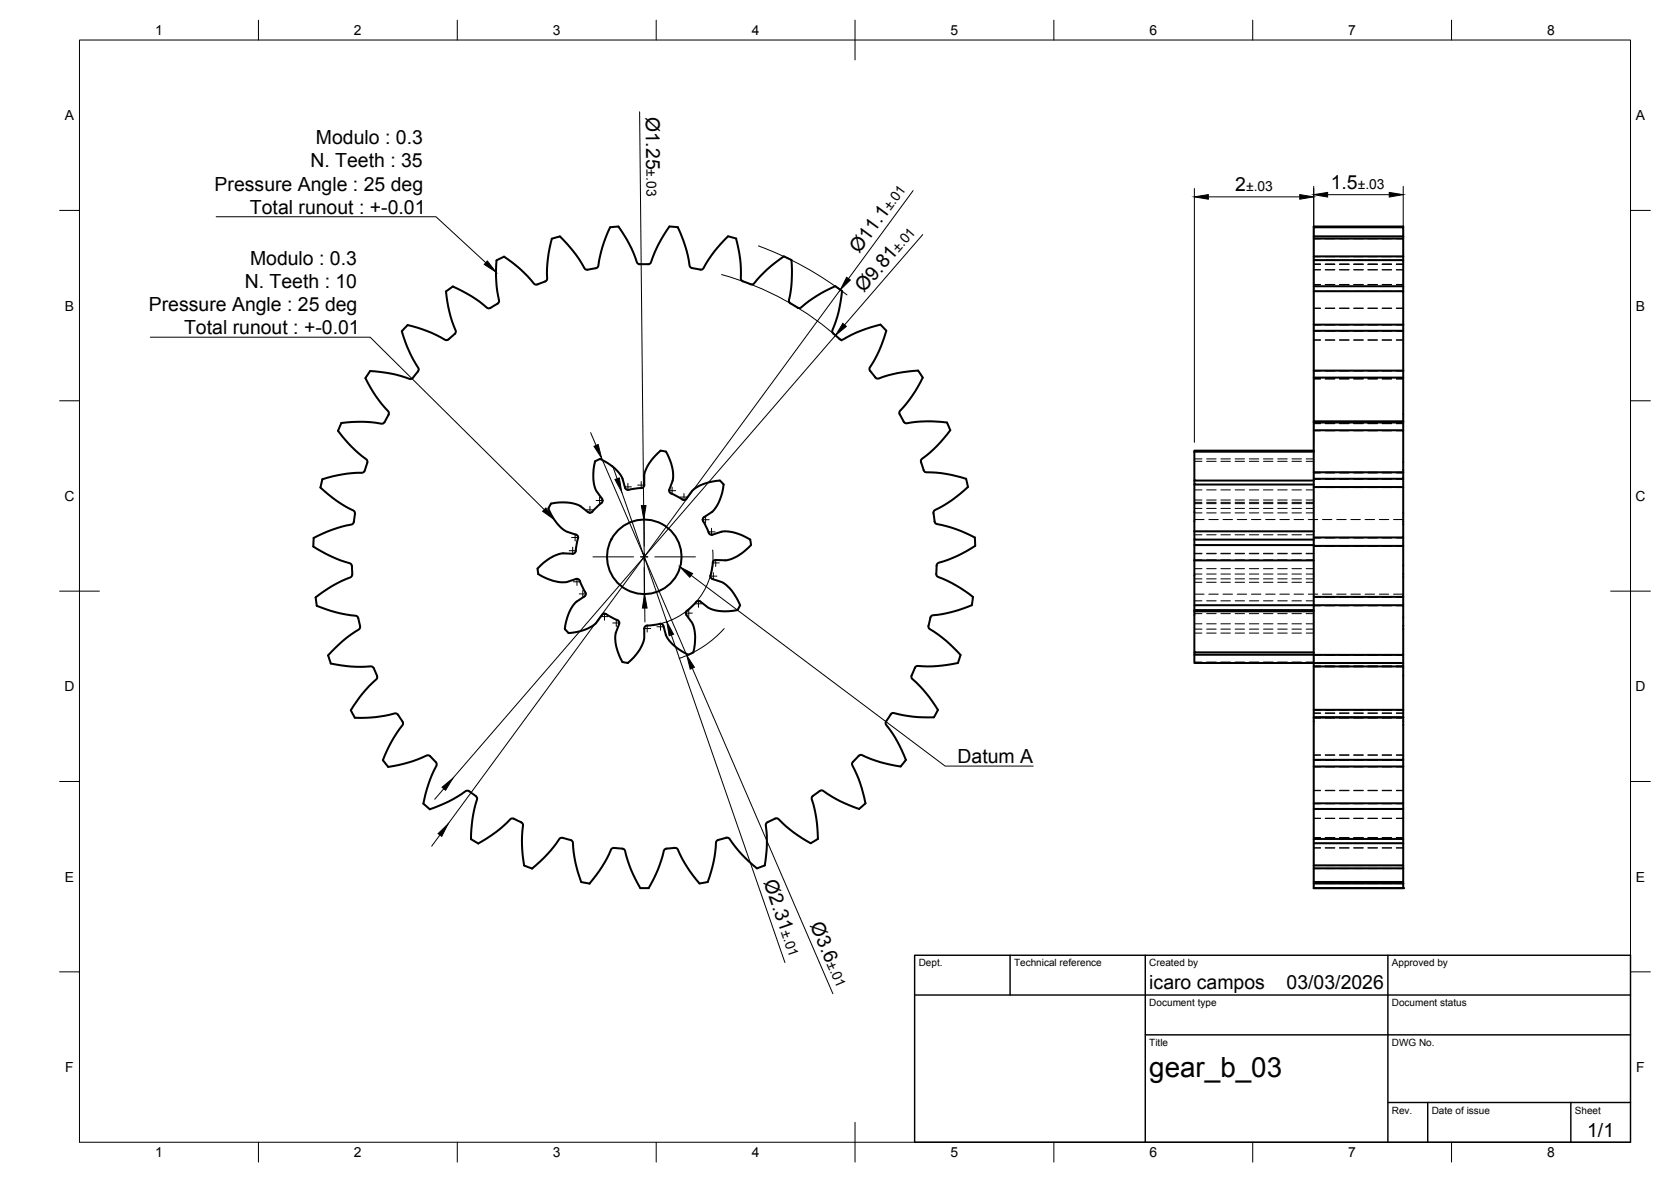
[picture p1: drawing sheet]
<svg xmlns="http://www.w3.org/2000/svg" width="420mm" height="297mm" viewBox="0 0 420 297" stroke-linecap="round" stroke-linejoin="round" font-family="sans-serif">
<!-- layer: Visible -->
<g fill="none" stroke="#000" stroke-width=".51">
<path d="M168.3 56.9a41 41 0 0 0-4.9 9.4l-2.5 .1-.7-.3a32.1 32.1 0 0 0-4.7-9.2l-2.1 .2a39.9 39.9 0 0 0-3.1 10.1l-.5 .2-2 .4M168.3 56.9l2.2 .2M170.4 57.1a34.3 34.3 0 0 1 3.1 9.9l.5 .4M185.1 60a33.1 33.1 0 0 1 1.2 10.2l.3 .4 2.2 .8M185.1 59.9l-2-.5a39.8 39.8 0 0 0-6.5 8.3l-2.6-.3M330.3 57.1h22.5v2.3M330.3 60h22.5v4.4M330.3 59.4h22.5M352.8 57.1v-.2h-22.5v166.3M352.8 59.4v.6M123.3 77.4l-.5 .1a39.2 39.2 0 0 0-8.9-5.5l-1.7 1.2a32.7 32.7 0 0 0 2.4 10.1l-.3 .6M125.1 76.3l-1.8 1.1"/>
<path d="M126.7 64.5a40.2 40.2 0 0 1 7.9 7l2.5-.8 .4-.5a33.2 33.2 0 0 1 1.3-10.2l2-.6a39.2 39.2 0 0 1 6.5 8.3l.4 .1M126.8 64.5l-1.9 .9a33.3 33.3 0 0 0 .6 10.3l-.4 .6M197.1 64.4a41.7 41.7 0 0 0-7.9 7.1l-.4-.1M197.1 64.4l1.9 1a34.8 34.8 0 0 1-.6 10.2l.1 .5 2.1 1.2M200.6 77.3l.7 .1a34.3 34.3 0 0 1 8.7-5.5l1.7 1.3a32.9 32.9 0 0 1-2.4 10l.2 .6M330.3 65.4h22.5v6.5M330.3 73.2h22.5v8.4M330.3 64.4h22.5M330.3 71.9h22.5M352.8 64.4v1M352.8 71.9v1.3M91.9 95a39.7 39.7 0 0 0 5.9 8.7l-.1 .5"/>
<path d="M93.1 93.2l-1.2 1.8M102.5 81.7a34 34 0 0 1 9.6 3.8l.7-.2 1.6-1.4M102.5 81.7l-1.5 1.5a39.4 39.4 0 0 0 4.3 9.7l-1.5 2.1-.7 .3a31.9 31.9 0 0 0-10.1-2.1M209.5 83.8l1.6 1.4M211.1 85.2l.7 .2a32.2 32.2 0 0 1 9.6-3.8l1.4 1.5a38.3 38.3 0 0 1-4.2 9.7l.2 .4M230.8 93.1a33.1 33.1 0 0 0-10.1 2.1l-.6-.3-1.3-1.7M230.9 93.1l1.1 1.8a39.8 39.8 0 0 1-5.9 8.7l1.1 2.4 .6 .4a33.6 33.6 0 0 1 10.3-.2M330.3 83.1h22.5v10M330.3 94.9h22.5v11M330.3 81.6h22.5M330.3 93.1h22.5M352.8 81.6v1.5"/>
<path d="M352.8 93.1v1.8M85.8 106.3l-.8 1.9a32.8 32.8 0 0 0 7.2 7.4 4.6 4.6 0 0 1-.5 2.7M91.7 118.3l-.5 .5a32.6 32.6 0 0 0-10.2 1.6l-.4 2.1a37.7 37.7 0 0 0 8.6 6.1l-.2 2.6M96.7 106.1l-.6 .4a33 33 0 0 0-10.3-.2M97.7 104.2l-1 1.9M149.6 115.9a10.6 10.6 0 0 0 .4 7.5l1.4 1.9a.74 .74 0 0 1-.1 1.1l-2 1.8a.96 .96 0 0 1-1.4 .5M166.1 113.2a10.5 10.5 0 0 0-4.1 6.3v2.4a.74 .74 0 0 1-.7 .7l-2.7 .4a.95 .95 0 0 1-1.4-.4l-.8-2.7a11.5 11.5 0 0 0-5.5-4.6l-1.3 .6M166.1 113.2l1.4 .3M167.5 113.5a10.6 10.6 0 0 1 1.6 7.3l-.8 2.2a.75 .75 0 0 0 .4 1l2.9 1.5M238.1 106.2l.8 1.9a38.4 38.4 0 0 1-7.3 7.6l.6 2.5 .3 .4a38.5 38.5 0 0 1 10.4 1.7l.5 2.1a33.7 33.7 0 0 1-8.5 5.9l-.2 .6 .3 2.2M300.3 113.5v7.3h30M330.3 113.2h-30v.3h30"/>
<path d="M330.3 108.1h22.5v10.6M330.3 105.9h22.5M330.3 118.7h22.5M352.8 105.9v.3h-22.5M352.8 118.7v1.6h-22.5M352.8 106.2v1.9M78.9 135.2l-.1 2.1a39 39 0 0 0 9.5 4.5l.2 .4M88.9 131.2l-.3 .5a33.9 33.9 0 0 0-9.8 3.5M137.9 127.8a10.7 10.7 0 0 0 4.7 5.8l2.2 .8M137.9 127.8l.7-1.3a10.6 10.6 0 0 1 7.4 .7l1.9 1.5M144.9 134.3a.74 .74 0 0 1 .4 1l-.5 2.6a.97 .97 0 0 1-.8 1.3l-2.8-.1a10.9 10.9 0 0 0-6 3.8l.1 1.4a10.8 10.8 0 0 0 7.3 1.9l2.2-.7a.76 .76 0 0 1 1 .5l1.1 2.4a.96 .96 0 0 1 .1 1.5l-2.3 1.6a11.4 11.4 0 0 0-2.7 6.6l1 1M172.6 125.3a.75 .75 0 0 1-1 .2"/>
<path d="M176.8 131l1.2 2.4a.94 .94 0 0 0 1.1 1M179.1 134.4l2.7-.9a11.3 11.3 0 0 1 6.8 2.1l.2 1.4a10.5 10.5 0 0 1-6.4 3.8l-2.4-.1M181 120.8a10.6 10.6 0 0 0-7 2.6l-1.4 2M181 120.8l1 1M181.9 121.8a10.6 10.6 0 0 1-2.9 6.9l-2 1.3a.75 .75 0 0 0-.2 1M235 131l.4 .6a33.1 33.1 0 0 1 9.7 3.5l.1 2.1a33.6 33.6 0 0 1-9.4 4.3l-.3 .6M300.3 121.8v11.7M300.3 120.8v1h30M300.3 133.5v2.1h30M300.3 135.6v1.4h30M300.3 137v3.8M300.3 133.5h30"/>
<path d="M330.3 122.4h22.5v12.7h-22.5M330.3 137.2h22.5v12.8h-22.5M352.8 120.3v2.1M352.8 135.1v2.1M79.4 150.1l.3 2.1a38.8 38.8 0 0 0 10.1 2.7l.8 2.5M88.5 142.2l.1 2.1M88.6 144.4l-.3 .6a33.1 33.1 0 0 0-8.9 5.1M90.5 157.4l-.1 .7a33.3 33.3 0 0 0-7.9 6.6M151.4 154.5l-1.7 2.2a11.1 11.1 0 0 1-6.7 2.4M151.4 154.5a.74 .74 0 0 1 1-.2l2.9 1.6M155.3 155.9a.75 .75 0 0 1 .4 .9l-1 2.7a11 11 0 0 0 1.8 6.9l1.4 .2M162.7 157.2a.75 .75 0 0 0-.7 .8l-.1 2.7a11.3 11.3 0 0 1-4 5.9"/>
<path d="M165.9 156.8a.75 .75 0 0 1 .9 .5l.8 2.7a11.2 11.2 0 0 0 5.5 4.5M165.9 156.8l-3.2 .4M172.6 154.5l1.6 2.3a11.1 11.1 0 0 1 .1 7.1M180 140.7a.75 .75 0 0 0-.8 .7l-.4 2.7a1 1 0 0 0 .1 1.2l2.5 .9a10.4 10.4 0 0 1 4.7 5.9M186.1 152.1l-.7 1.2a10.4 10.4 0 0 1-7.5-.7l-1.8-1.4a.72 .72 0 0 0-1 .1l-1.9 1.9a1 1 0 0 0-.7 1l.1 .3M233.9 155.2l-.5 2.1 .2 .7a34.7 34.7 0 0 1 7.9 6.6l-.6 2a34 34 0 0 1-10.3 .8l-.6 .4M235.5 142.1l-.1 2.1 .3 .7a34.3 34.3 0 0 1 8.9 5.1l-.2 2.1M244.3 152.1a34 34 0 0 1-9.9 2.6l-.5 .5M300.3 153.6v10.3h30M300.3 140.8v12.8M300.3 152.1h52.5v12.5h-22.5M300.3 153.3h30"/>
<path d="M300.3 140.8h30M300.3 153.6h30M352.8 150v2.1M82.5 164.7l.7 2a33.4 33.4 0 0 0 10.2 .8 4.4 4.4 0 0 1 1.4 2.6l-.1 .5a33.4 33.4 0 0 0-6.5 7.9l1 1.9a40.7 40.7 0 0 0 10.5-1.1l1.5 2.1M174.4 163.9l-1.3 .6M229.2 169.8l.1 .7a33 33 0 0 1 6.5 7.9M230.1 167.8l-.9 2M235.8 178.4l-1 1.9a40.4 40.4 0 0 1-10.5-1.1l-1.5 2.1M300.3 163.9v.6h30M300.3 164.5v2.1h52.5v13.7M330.3 178.4h22.5M330.3 167.5h22.5"/>
<path d="M352.8 164.6v2M101.2 181.4l.1 .7a33.5 33.5 0 0 0-5 9M108.1 190l-.6-.2a33.2 33.2 0 0 1-9.9 2.9l-1.3-1.6M108.2 190a4.5 4.5 0 0 1 1.6 2.2 34.1 34.1 0 0 0-3.4 9.8M117.9 198.8l-.7-.1a32.5 32.5 0 0 1-9.1 4.7l-1.6-1.4M118 198.8a4.5 4.5 0 0 1 2 1.9 33.6 33.6 0 0 0-1.6 10.2l1.9 1.1a34.1 34.1 0 0 0 8.2-6.2 4.8 4.8 0 0 1 2.6 .9M214.4 191.5l-.2 .7a32.6 32.6 0 0 1 3.4 9.7M214.5 191.5l1.4-1.6 .7-.2a33.6 33.6 0 0 0 9.8 2.9M222.8 181.3l-.1 .7a33.2 33.2 0 0 1 5.1 9l-1.3 1.6M330.3 192.6h22.5M330.3 180.3h22.5M352.8 180.3v10.7h-22.5"/>
<path d="M352.8 192.6v9.3h-22.5M352.8 191v1.6M131.1 206.7l.4 .5a33 33 0 0 0 .3 10.3M131.8 217.5l2 .8M141.5 210.6l-.7 .1a33.3 33.3 0 0 1-7 7.6M141.5 210.5l2 .6M143.5 211.1l.5 .5a32.8 32.8 0 0 0 2.1 10.1l2.1 .3a34.3 34.3 0 0 0 5.5-8.7l.5-.2 2.3 .2 .6 .3a33.4 33.4 0 0 0 3.9 9.6M182.6 210.5l.7 .2a33.3 33.3 0 0 0 7 7.5M182.6 210.5l-2 .6-.5 .5a33.6 33.6 0 0 1-2.1 10l-2.1 .4a39.1 39.1 0 0 1-5.7-8.8l-2.6 .1-.6 .3a34 34 0 0 1-3.9 9.6M216 203.3a40.5 40.5 0 0 1-9.4-4.7l-2.2 1.4-.3 .6a34.5 34.5 0 0 1 1.6 10.2l-1.9 1.1a40.6 40.6 0 0 1-8.4-6.3l-2.4 1-.4 .6a34 34 0 0 1-.3 10.3l-2 .7M217.6 201.9l-1.6 1.4M330.3 203.3h22.5"/>
<path d="M330.3 211.9h22.5M330.3 218.2h22.5M352.8 203.3v7.5h-22.5M352.8 211.9v5.6h-22.5M352.8 218.2v3.4h-22.5M352.8 201.9v1.4M352.8 210.8v1.1M352.8 217.5v.7M163.1 223.2h-2.1M330.3 222h22.5M330.3 223.2h22.5M352.8 222v1.2h-22.5"/>
<path d="M352.8 221.6v.4"/>
<circle cx="162" cy="139.9" r="9.4"/>
</g>
<!-- layer: Hidden -->
<g fill="none" stroke="#000" stroke-width=".25">
<path d="M330.3 59.4h1.7M330.3 60h1.7M330.3 56.9h1.7M330.3 57.1h1.7M333.2 59.4h2.4M333.2 60h2.4M333.2 56.9h2.4M333.2 57.1h2.4M336.8 59.4h2.4M336.8 60h2.4M336.8 56.9h2.4M336.8 57.1h2.4"/>
<path d="M340.4 59.4h2.4M340.4 60h2.4M340.4 56.9h2.4M340.4 57.1h2.4M344 59.4h2.3M344 60h2.3M344 56.9h2.3M344 57.1h2.3M347.5 59.4h2.4M347.5 60h2.4M347.5 56.9h2.4M347.5 57.1h2.4"/>
<path d="M351.1 59.4h1.7M351.1 60h1.7M351.1 56.9h1.7M351.1 57.1h1.7M330.3 72h1.7M330.3 73.2h1.7M330.3 64.5h1.7M330.3 65.4h1.7M330.3 66.4h1.7M330.3 77.5h1.7M330.3 71.5h1.7M330.3 67.8h1.7"/>
<path d="M330.3 77.4h1.7M333.2 72h2.4M333.2 73.2h2.4M333.2 64.5h2.4M333.2 65.4h2.4M333.2 66.4h2.4M333.2 77.5h2.4M333.2 71.5h2.4M333.2 67.8h2.4M333.2 77.4h2.4M336.8 72h2.4M336.8 73.2h2.4"/>
<path d="M336.8 64.5h2.4M336.8 65.4h2.4M336.8 66.4h2.4M336.8 77.5h2.4M336.8 71.5h2.4M336.8 67.8h2.4M336.8 77.4h2.4M340.4 72h2.4M340.4 73.2h2.4M340.4 64.5h2.4M340.4 65.4h2.4M340.4 66.4h2.4"/>
<path d="M340.4 77.5h2.4M340.4 71.5h2.4M340.4 67.8h2.4M340.4 77.4h2.4M344 72h2.3M344 73.2h2.3M344 64.5h2.3M344 65.4h2.3M344 66.4h2.3M344 77.5h2.3M344 71.5h2.3M344 67.8h2.3"/>
<path d="M344 77.4h2.3M347.5 72h2.4M347.5 73.2h2.4M347.5 64.5h2.4M347.5 65.4h2.4M347.5 66.4h2.4M347.5 77.5h2.4M347.5 71.5h2.4M347.5 67.8h2.4M347.5 77.4h2.4M351.1 72h1.7M351.1 73.2h1.7"/>
<path d="M351.1 64.5h1.7M351.1 65.4h1.7M351.1 66.4h1.7M351.1 77.5h1.7M351.1 71.5h1.7M351.1 67.8h1.7M351.1 77.4h1.7M330.3 93.2h1.7M330.3 95h1.7M330.3 81.7h1.7M330.3 83.2h1.7M330.3 95.3h1.7"/>
<path d="M330.3 85.5h1.7M330.3 85.4h1.7M330.3 95.2h1.7M333.2 93.2h2.4M333.2 95h2.4M333.2 81.7h2.4M333.2 83.2h2.4M333.2 95.3h2.4M333.2 85.5h2.4M333.2 85.4h2.4M333.2 95.2h2.4M336.8 93.2h2.4"/>
<path d="M336.8 95h2.4M336.8 81.7h2.4M336.8 83.2h2.4M336.8 95.3h2.4M336.8 85.5h2.4M336.8 85.4h2.4M336.8 95.2h2.4M340.4 93.2h2.4M340.4 95h2.4M340.4 81.7h2.4M340.4 83.2h2.4M340.4 95.3h2.4"/>
<path d="M340.4 85.5h2.4M340.4 85.4h2.4M340.4 95.2h2.4M344 93.2h2.3M344 95h2.3M344 81.7h2.3M344 83.2h2.3M344 95.3h2.3M344 85.5h2.3M344 85.4h2.3M344 95.2h2.3M347.5 93.2h2.4"/>
<path d="M347.5 95h2.4M347.5 81.7h2.4M347.5 83.2h2.4M347.5 95.3h2.4M347.5 85.5h2.4M347.5 85.4h2.4M347.5 95.2h2.4M351.1 93.2h1.7M351.1 95h1.7M351.1 81.7h1.7M351.1 83.2h1.7M351.1 95.3h1.7"/>
<path d="M351.1 85.5h1.7M351.1 85.4h1.7M351.1 95.2h1.7M300.3 115.9h1.9M300.3 115.3h1.9M303.4 115.9h2.4M303.4 115.3h2.4M307 115.9h2.4M307 115.3h2.4M310.6 115.9h2.3M310.6 115.3h2.3M314.1 115.9h2.4"/>
<path d="M314.1 115.3h2.4M317.7 115.9h2.4M317.7 115.3h2.4M321.3 115.9h2.4M321.3 115.3h2.4M324.8 115.9h2.4M324.8 115.3h2.4M328.4 115.9h1.9M328.4 115.3h1.9M330.3 118.8h1.7M330.3 106.3h1.7M330.3 108.3h1.7"/>
<path d="M330.3 118.7h1.7M330.3 106.5h1.7M330.3 106h1.7M330.3 106.4h1.7M333.2 118.8h2.4M333.2 106.3h2.4M333.2 108.3h2.4M333.2 118.7h2.4M333.2 106.5h2.4M333.2 106h2.4M333.2 106.4h2.4M336.8 118.8h2.4"/>
<path d="M336.8 106.3h2.4M336.8 108.3h2.4M336.8 118.7h2.4M336.8 106.5h2.4M336.8 106h2.4M336.8 106.4h2.4M340.4 118.8h2.4M340.4 106.3h2.4M340.4 108.3h2.4M340.4 118.7h2.4M340.4 106.5h2.4M340.4 106h2.4"/>
<path d="M340.4 106.4h2.4M344 118.8h2.3M344 106.3h2.3M344 108.3h2.3M344 118.7h2.3M344 106.5h2.3M344 106h2.3M344 106.4h2.3M347.5 118.8h2.4M347.5 106.3h2.4M347.5 108.3h2.4M347.5 118.7h2.4"/>
<path d="M347.5 106.5h2.4M347.5 106h2.4M347.5 106.4h2.4M351.1 118.8h1.7M351.1 106.3h1.7M351.1 108.3h1.7M351.1 118.7h1.7M351.1 106.5h1.7M351.1 106h1.7M351.1 106.4h1.7M300.3 127.8h1.9M300.3 126.6h1.9"/>
<path d="M300.3 139.2h1.9M300.3 128.9h1.9M300.3 123.1h1.9M300.3 125.7h1.9M300.3 134.4h1.9M300.3 139.1h1.9M300.3 126.2h1.9M300.3 130.6h2.4M303.4 127.8h2.4M303.4 126.6h2.4M303.4 139.2h2.4M303.4 128.9h2.4"/>
<path d="M303.4 123.1h2.4M303.4 125.7h2.4M303.4 134.4h2.4M303.4 139.1h2.4M303.4 126.2h2.4M304 130.6h2.3M307 127.8h2.4M307 126.6h2.4M307 139.2h2.4M307 128.9h2.4M307 123.1h2.4M307 125.7h2.4"/>
<path d="M307 134.4h2.4M307 139.1h2.4M307 126.2h2.4M307.5 130.6h2.4M310.6 127.8h2.3M310.6 126.6h2.3M310.6 139.2h2.3M310.6 128.9h2.3M310.6 123.1h2.3M310.6 125.7h2.3M310.6 134.4h2.3M310.6 139.1h2.3"/>
<path d="M310.6 126.2h2.3M311.1 130.6h2.4M314.1 127.8h2.4M314.1 126.6h2.4M314.1 139.2h2.4M314.1 128.9h2.4M314.1 123.1h2.4M314.1 125.7h2.4M314.1 134.4h2.4M314.1 139.1h2.4M314.1 126.2h2.4M314.7 130.6h2.3"/>
<path d="M317.7 127.8h2.4M317.7 126.6h2.4M317.7 139.2h2.4M317.7 128.9h2.4M317.7 123.1h2.4M317.7 125.7h2.4M317.7 134.4h2.4M317.7 139.1h2.4M317.7 126.2h2.4M318.2 130.6h2.4M321.3 127.8h2.4M321.3 126.6h2.4"/>
<path d="M321.3 139.2h2.4M321.3 128.9h2.4M321.3 123.1h2.4M321.3 125.7h2.4M321.3 134.4h2.4M321.3 139.1h2.4M321.3 126.2h2.4M321.8 130.6h2.4M324.8 127.8h2.4M324.8 126.6h2.4M324.8 139.2h2.4M324.8 128.9h2.4"/>
<path d="M324.8 123.1h2.4M324.8 125.7h2.4M324.8 134.4h2.4M324.8 139.1h2.4M324.8 126.2h2.4M325.4 130.6h2.4M328.4 127.8h1.9M328.4 126.6h1.9M328.4 139.2h1.9M328.4 128.9h1.9M328.4 123.1h1.9M328.4 125.7h1.9"/>
<path d="M328.4 134.4h1.9M328.4 139.1h1.9M328.4 126.2h1.9M329 130.6h2.3M330.3 135.2h1.7M330.3 137.3h1.7M330.3 120.4h1.7M330.3 122.5h1.7M332.5 130.6h2.4M333.2 135.2h2.4M333.2 137.3h2.4M333.2 120.4h2.4"/>
<path d="M333.2 122.5h2.4M336.1 130.6h2.4M336.8 135.2h2.4M336.8 137.3h2.4M336.8 120.4h2.4M336.8 122.5h2.4M339.7 130.6h2.4M340.4 135.2h2.4M340.4 137.3h2.4M340.4 120.4h2.4M340.4 122.5h2.4M343.2 130.6h2.4"/>
<path d="M344 135.2h2.3M344 137.3h2.3M344 120.4h2.3M344 122.5h2.3M346.8 130.6h2.4M347.5 135.2h2.4M347.5 137.3h2.4M347.5 120.4h2.4M347.5 122.5h2.4M350.4 130.6h2.4M351.1 135.2h1.7M351.1 137.3h1.7"/>
<path d="M351.1 120.4h1.7M351.1 122.5h1.7M300.3 159.1h1.9M300.3 158.1h1.9M300.3 144.3h1.9M300.3 142.9h1.9M300.3 156.8h1.9M300.3 154.2h1.9M300.3 145.5h1.9M300.3 140.7h1.9M300.3 146.3h1.9M300.3 151h1.9"/>
<path d="M300.3 149.3h2.4M303.4 159.1h2.4M303.4 158.1h2.4M303.4 144.3h2.4M303.4 142.9h2.4M303.4 156.8h2.4M303.4 154.2h2.4M303.4 145.5h2.4M303.4 140.7h2.4M303.4 146.3h2.4M303.4 151h2.4M304 149.3h2.3"/>
<path d="M307 159.1h2.4M307 158.1h2.4M307 144.3h2.4M307 142.9h2.4M307 156.8h2.4M307 154.2h2.4M307 145.5h2.4M307 140.7h2.4M307 146.3h2.4M307 151h2.4M307.5 149.3h2.4M310.6 159.1h2.3"/>
<path d="M310.6 158.1h2.3M310.6 144.3h2.3M310.6 142.9h2.3M310.6 156.8h2.3M310.6 154.2h2.3M310.6 145.5h2.3M310.6 140.7h2.3M310.6 146.3h2.3M310.6 151h2.3M311.1 149.3h2.4M314.1 159.1h2.4M314.1 158.1h2.4"/>
<path d="M314.1 144.3h2.4M314.1 142.9h2.4M314.1 156.8h2.4M314.1 154.2h2.4M314.1 145.5h2.4M314.1 140.7h2.4M314.1 146.3h2.4M314.1 151h2.4M314.7 149.3h2.3M317.7 159.1h2.4M317.7 158.1h2.4M317.7 144.3h2.4"/>
<path d="M317.7 142.9h2.4M317.7 156.8h2.4M317.7 154.2h2.4M317.7 145.5h2.4M317.7 140.7h2.4M317.7 146.3h2.4M317.7 151h2.4M318.2 149.3h2.4M321.3 159.1h2.4M321.3 158.1h2.4M321.3 144.3h2.4M321.3 142.9h2.4"/>
<path d="M321.3 156.8h2.4M321.3 154.2h2.4M321.3 145.5h2.4M321.3 140.7h2.4M321.3 146.3h2.4M321.3 151h2.4M321.8 149.3h2.4M324.8 159.1h2.4M324.8 158.1h2.4M324.8 144.3h2.4M324.8 142.9h2.4M324.8 156.8h2.4"/>
<path d="M324.8 154.2h2.4M324.8 145.5h2.4M324.8 140.7h2.4M324.8 146.3h2.4M324.8 151h2.4M325.4 149.3h2.4M328.4 159.1h1.9M328.4 158.1h1.9M328.4 144.3h1.9M328.4 142.9h1.9M328.4 156.8h1.9M328.4 154.2h1.9"/>
<path d="M328.4 145.5h1.9M328.4 140.7h1.9M328.4 146.3h1.9M328.4 151h1.9M329 149.3h2.3M330.3 150.1h1.7M330.3 152.2h1.7M332.5 149.3h2.4M333.2 150.1h2.4M333.2 152.2h2.4M336.1 149.3h2.4M336.8 150.1h2.4"/>
<path d="M336.8 152.2h2.4M339.7 149.3h2.4M340.4 150.1h2.4M340.4 152.2h2.4M343.2 149.3h2.4M344 150.1h2.3M344 152.2h2.3M346.8 149.3h2.4M347.5 150.1h2.4M347.5 152.2h2.4M350.4 149.3h2.4M351.1 150.1h1.7"/>
<path d="M351.1 152.2h1.7M300.3 166.4h1.9M303.4 166.4h2.4M307 166.4h2.4M310.6 166.4h2.3M314.1 166.4h2.4M317.7 166.4h2.4M321.3 166.4h2.4M324.8 166.4h2.4M328.4 166.4h1.9M330.3 178.5h1.7M330.3 164.7h1.7"/>
<path d="M330.3 166.7h1.7M330.3 179.3h1.7M330.3 167.5h1.7M330.3 167.6h1.7M330.3 167.4h1.7M330.3 179.2h1.7M333.2 178.5h2.4M333.2 164.7h2.4M333.2 166.7h2.4M333.2 179.3h2.4M333.2 167.5h2.4M333.2 167.6h2.4"/>
<path d="M333.2 167.4h2.4M333.2 179.2h2.4M336.8 178.5h2.4M336.8 164.7h2.4M336.8 166.7h2.4M336.8 179.3h2.4M336.8 167.5h2.4M336.8 167.6h2.4M336.8 167.4h2.4M336.8 179.2h2.4M340.4 178.5h2.4M340.4 164.7h2.4"/>
<path d="M340.4 166.7h2.4M340.4 179.3h2.4M340.4 167.5h2.4M340.4 167.6h2.4M340.4 167.4h2.4M340.4 179.2h2.4M344 178.5h2.3M344 164.7h2.3M344 166.7h2.3M344 179.3h2.3M344 167.5h2.3M344 167.6h2.3"/>
<path d="M344 167.4h2.3M344 179.2h2.3M347.5 178.5h2.4M347.5 164.7h2.4M347.5 166.7h2.4M347.5 179.3h2.4M347.5 167.5h2.4M347.5 167.6h2.4M347.5 167.4h2.4M347.5 179.2h2.4M351.1 178.5h1.7M351.1 164.7h1.7"/>
<path d="M351.1 166.7h1.7M351.1 179.3h1.7M351.1 167.5h1.7M351.1 167.6h1.7M351.1 167.4h1.7M351.1 179.2h1.7M330.3 191.1h1.7M330.3 192.7h1.7M330.3 180.4h1.7M330.3 189.7h1.7M330.3 198.6h1.7M330.3 198.7h1.7"/>
<path d="M330.3 189.8h1.7M333.2 191.1h2.4M333.2 192.7h2.4M333.2 180.4h2.4M333.2 189.7h2.4M333.2 198.6h2.4M333.2 198.7h2.4M333.2 189.8h2.4M336.8 191.1h2.4M336.8 192.7h2.4M336.8 180.4h2.4M336.8 189.7h2.4"/>
<path d="M336.8 198.6h2.4M336.8 198.7h2.4M336.8 189.8h2.4M340.4 191.1h2.4M340.4 192.7h2.4M340.4 180.4h2.4M340.4 189.7h2.4M340.4 198.6h2.4M340.4 198.7h2.4M340.4 189.8h2.4M344 191.1h2.3M344 192.7h2.3"/>
<path d="M344 180.4h2.3M344 189.7h2.3M344 198.6h2.3M344 198.7h2.3M344 189.8h2.3M347.5 191.1h2.4M347.5 192.7h2.4M347.5 180.4h2.4M347.5 189.7h2.4M347.5 198.6h2.4M347.5 198.7h2.4M347.5 189.8h2.4"/>
<path d="M351.1 191.1h1.7M351.1 192.7h1.7M351.1 180.4h1.7M351.1 189.7h1.7M351.1 198.6h1.7M351.1 198.7h1.7M351.1 189.8h1.7M330.3 217.5h1.7M330.3 218.3h1.7M330.3 210.9h1.7M330.3 212h1.7M330.3 202h1.7"/>
<path d="M330.3 203.4h1.7M330.3 205.6h1.7M330.3 210.5h1.7M330.3 213.1h1.7M330.3 205.7h1.7M333.2 217.5h2.4M333.2 218.3h2.4M333.2 210.9h2.4M333.2 212h2.4M333.2 202h2.4M333.2 203.4h2.4M333.2 205.6h2.4"/>
<path d="M333.2 210.5h2.4M333.2 213.1h2.4M333.2 205.7h2.4M336.8 217.5h2.4M336.8 218.3h2.4M336.8 210.9h2.4M336.8 212h2.4M336.8 202h2.4M336.8 203.4h2.4M336.8 205.6h2.4M336.8 210.5h2.4M336.8 213.1h2.4"/>
<path d="M336.8 205.7h2.4M340.4 217.5h2.4M340.4 218.3h2.4M340.4 210.9h2.4M340.4 212h2.4M340.4 202h2.4M340.4 203.4h2.4M340.4 205.6h2.4M340.4 210.5h2.4M340.4 213.1h2.4M340.4 205.7h2.4M344 217.5h2.3"/>
<path d="M344 218.3h2.3M344 210.9h2.3M344 212h2.3M344 202h2.3M344 203.4h2.3M344 205.6h2.3M344 210.5h2.3M344 213.1h2.3M344 205.7h2.3M347.5 217.5h2.4M347.5 218.3h2.4M347.5 210.9h2.4"/>
<path d="M347.5 212h2.4M347.5 202h2.4M347.5 203.4h2.4M347.5 205.6h2.4M347.5 210.5h2.4M347.5 213.1h2.4M347.5 205.7h2.4M351.1 217.5h1.7M351.1 218.3h1.7M351.1 210.9h1.7M351.1 212h1.7M351.1 202h1.7"/>
<path d="M351.1 203.4h1.7M351.1 205.6h1.7M351.1 210.5h1.7M351.1 213.1h1.7M351.1 205.7h1.7M330.3 223.2h1.7M330.3 221.7h1.7M330.3 222h1.7M333.2 223.2h2.4M333.2 221.7h2.4M333.2 222h2.4M336.8 223.2h2.4"/>
<path d="M336.8 221.7h2.4M336.8 222h2.4M340.4 223.2h2.4M340.4 221.7h2.4M340.4 222h2.4M344 223.2h2.3M344 221.7h2.3M344 222h2.3M347.5 223.2h2.4M347.5 221.7h2.4M347.5 222h2.4M351.1 223.2h1.7"/>
<path d="M351.1 221.7h1.7M351.1 222h1.7"/>
</g>
<!-- layer: Visible -->
<circle cx="352.8" cy="223.2" r=".25" fill="#000"/>
<!-- layer: BORDER -->
<g fill="none" stroke="#000" stroke-width=".25">
<path d="M20 10.1h390v276.9h-390zM65 5.1v5M115 5.1v5M165 5.1v5M215 5.1v10M265 5.1v5M315 5.1v5M365 5.1v5M15 52.9h5M410 52.9h5M15 100.7h5M410 100.7h5"/>
<path d="M15 148.6h10M405 148.6h10M15 196.4h5M410 196.4h5M15 244.2h5M410 244.2h5M65 287v5M115 287v5M165 287v5M215 282.1v9.9M265 287v5M315 287v5"/>
<path d="M365 287v5"/>
</g>
<!-- layer: TITLEBLOCK -->
<path d="M230 240.1h180v46.9h-180zM230 250h180M254 240.1v9.9M288 240.1v46.9M349 240.1v46.9M288 260.1h122M349 277.1h61M359 277.1v9.9M395 277.1v9.9" fill="none" stroke="#000" stroke-width=".36"/>
<!-- layer: Smart Centers -->
<g fill="none" stroke="#000" stroke-width=".25">
<path d="M143.1 138.4h1.8M143.7 135.1h1.8M144 137.5v1.8M144.6 134.2v1.8M147.4 128.1h1.8M148.3 127.2v1.8M149.1 139.9h10.2M149.9 125.8h1.8M150.8 124.9v1.8M157 122.4h1.8M157.9 121.5v1.8M160.3 121.9h1.8"/>
<path d="M161.1 139.9h1.8M161.2 121v1.8M162 127v10.3M162 139v1.8M164.7 139.9h10.2M168.1 123.3h1.8M169 122.4v1.8M171.1 124.9h1.8M172 124v1.8M176.5 130.6h1.8M177.4 129.7v1.8M178 133.7h1.8"/>
<path d="M178.9 132.8v1.7M144.2 146.2h1.8M145.1 145.3v1.8M145.6 149.3h1.8M146.5 148.4v1.8M151.1 154.9h1.8M152 154.1v1.8M154.1 156.6h1.8M155 155.7v1.7M161.8 158h1.8M162 142.6v10.2M162.7 157.1v1.7"/>
<path d="M165.2 157.5h1.8M166.1 156.6v1.8M172.3 154.1h1.8M173.2 153.2v1.8M174.7 151.7h1.8M175.6 150.8v1.8M178.5 144.8h1.8M179.1 141.5h1.7M179.4 143.9v1.8M180 140.6v1.8"/>
</g>
<!-- layer: FD_Dimensions -->
<g fill="none" stroke="#000" stroke-width=".25">
<path d="M160.8 28.1l1 98.9M229.6 47.9l-16.3 22.1M232 58.9l-19.6 22.7M300.3 47.4v63.8M303.8 49.5h23M330.3 46.8v64.4M333.8 48.9h15.5M352.8 46.8v10.5M181.4 69a73.5 73.5 0 0 1 30.3 16.7M190.7 61.8a83.2 83.2 0 0 1 22.3 12.3M211.3 72.8l-98.6 134.2M210.1 84.3l-96.2 111.3"/>
<path d="M148.5 108.7l1.4 3.2M151.3 115.2l21.4 49.5M154 117l1.2 3.3M156.3 123.6l11.4 32.7M161.9 130.6l.2 18.7M179.2 138.2a17.3 17.3 0 0 1-13.6 18.6M162.1 152.8l.1 3.5M168.8 159.6l28.6 82.3M182.1 158a27 27 0 0 1-11.3 7.5M174.1 167.9l35.3 81.8M111.6 198.2l-2.3 2.7M110.6 209.8l-2.1 2.8"/>
</g>
<g fill="#000" stroke="#000" stroke-width=".25">
<path d="M300.3 49.5l3.5-.6v1.2zM326.8 48.9l3.5 .6-3.5 .6zM330.3 48.9l3.5-.5v1.1zM349.3 48.4l3.5 .5-3.5 .6zM212.9 69.7l.9 .7-2.5 2.4zM211.9 81.3l.9 .7-2.7 2.3zM149.4 112.2l1-.5 .9 3.5zM154.6 120.5l1.1-.4 .6 3.5zM161.3 127.1l1.1-.1-.5 3.6zM162.1 149.3l.6 3.5h-1.2zM167.7 156.3l1.7 3.1-1.1 .4zM172.7 164.7l1.9 3-1.1 .5z"/>
<path d="M111.1 197.8l2.8-2.2-1.9 3zM110.2 209.5l2.5-2.5-1.6 3.2z"/>
</g>
<!-- layer: Leaders -->
<path d="M122.5 65.6l2.2 2.8-2.9-2zM137.2 127.7l2.1 2.8-2.9-2zM171 142.5l3.1 1.6-.7 1z" fill="#000" stroke="#000" stroke-width=".25"/>
<path d="M54.4 54.5h55.2l12.5 11.5M37.8 84.7h55.3l43.7 43.4M173.8 144.6l63.8 47.9h22.2" fill="none" stroke="#000" stroke-width=".25"/>
<text font-size="7" x="289" y="270.6">gear_b_03</text>
<g font-size="4.9">
<text x="162.4" y="29.3" transform="rotate(89 162.4 29.3)">Ø1.25</text>
<text x="79.4" y="36.2">Modulo : 0.3</text>
<text x="54" y="47.9">Pressure Angle : 25 deg</text>
<text x="78" y="42.1">N. Teeth : 35</text>
<text x="334.6" y="47.5">1.5</text>
<text x="62.8" y="53.8">Total runout : +-0.01</text>
<text x="310.6" y="48">2</text>
<text x="216" y="63.8" transform="rotate(-54 216 63.8)">Ø11.1</text>
<text x="62.9" y="66.5">Modulo : 0.3</text>
<text x="61.5" y="72.3">N. Teeth : 10</text>
<text x="217.2" y="73.7" transform="rotate(-49 217.2 73.7)">Ø9.81</text>
<text x="37.4" y="78.2">Pressure Angle : 25 deg</text>
<text x="46.3" y="84">Total runout : +-0.01</text>
<text x="240.8" y="191.8">Datum A</text>
<text x="192" y="221.7" transform="rotate(71 192 221.7)">Ø2.31</text>
<text x="203.6" y="232.5" transform="rotate(67 203.6 232.5)">Ø3.6</text>
<text x="289" y="248.5">icaro campos</text>
<text x="323.5" y="248.5">03/03/2026</text>
<text x="399.1" y="285.7">1/1</text>
</g>
<g font-size="3.5">
<text x="39" y="8.8">1</text>
<text x="89" y="8.8">2</text>
<text x="139" y="8.8">3</text>
<text x="189" y="8.8">4</text>
<text x="239" y="8.8">5</text>
<text x="289" y="8.8">6</text>
<text x="339" y="8.8">7</text>
<text x="389" y="8.8">8</text>
<text x="16.3" y="30.2">A</text>
<text x="411.3" y="30.2">A</text>
<text x="162.5" y="42.6" transform="rotate(89 162.5 42.6)">±.03</text>
<text x="341.4" y="47.5">±.03</text>
<text x="223.9" y="53.1" transform="rotate(-54 223.9 53.1)">±.01</text>
<text x="313.3" y="48">±.03</text>
<text x="225.9" y="63.6" transform="rotate(-49 225.9 63.6)">±.01</text>
<text x="16.3" y="78">B</text>
<text x="411.3" y="78">B</text>
<text x="16.2" y="125.9">C</text>
<text x="411.2" y="125.9">C</text>
<text x="16.2" y="173.7">D</text>
<text x="411.2" y="173.7">D</text>
<text x="16.3" y="221.6">E</text>
<text x="411.3" y="221.6">E</text>
<text x="196.3" y="234.3" transform="rotate(71 196.3 234.3)">±.01</text>
<text x="207.9" y="242.2" transform="rotate(67 207.9 242.2)">±.01</text>
<text x="16.4" y="269.4">F</text>
<text x="411.4" y="269.4">F</text>
<text x="39" y="290.8">1</text>
<text x="89" y="290.8">2</text>
<text x="139" y="290.8">3</text>
<text x="189" y="290.8">4</text>
<text x="239" y="290.8">5</text>
<text x="289" y="290.8">6</text>
<text x="339" y="290.8">7</text>
<text x="389" y="290.8">8</text>
</g>
<g font-size="2.5">
<text x="231" y="242.9">Dept.</text>
<text x="255" y="242.9">Technical reference</text>
<text x="289" y="242.9">Created by</text>
<text x="350" y="242.9">Approved by</text>
<text x="289" y="252.8">Document type</text>
<text x="350" y="252.8">Document status</text>
<text x="289" y="262.9">Title</text>
<text x="350" y="262.9">DWG No.</text>
<text x="350" y="279.9">Rev.</text>
<text x="360" y="279.9">Date of issue</text>
<text x="396" y="279.9">Sheet</text>
</g>
</svg>
